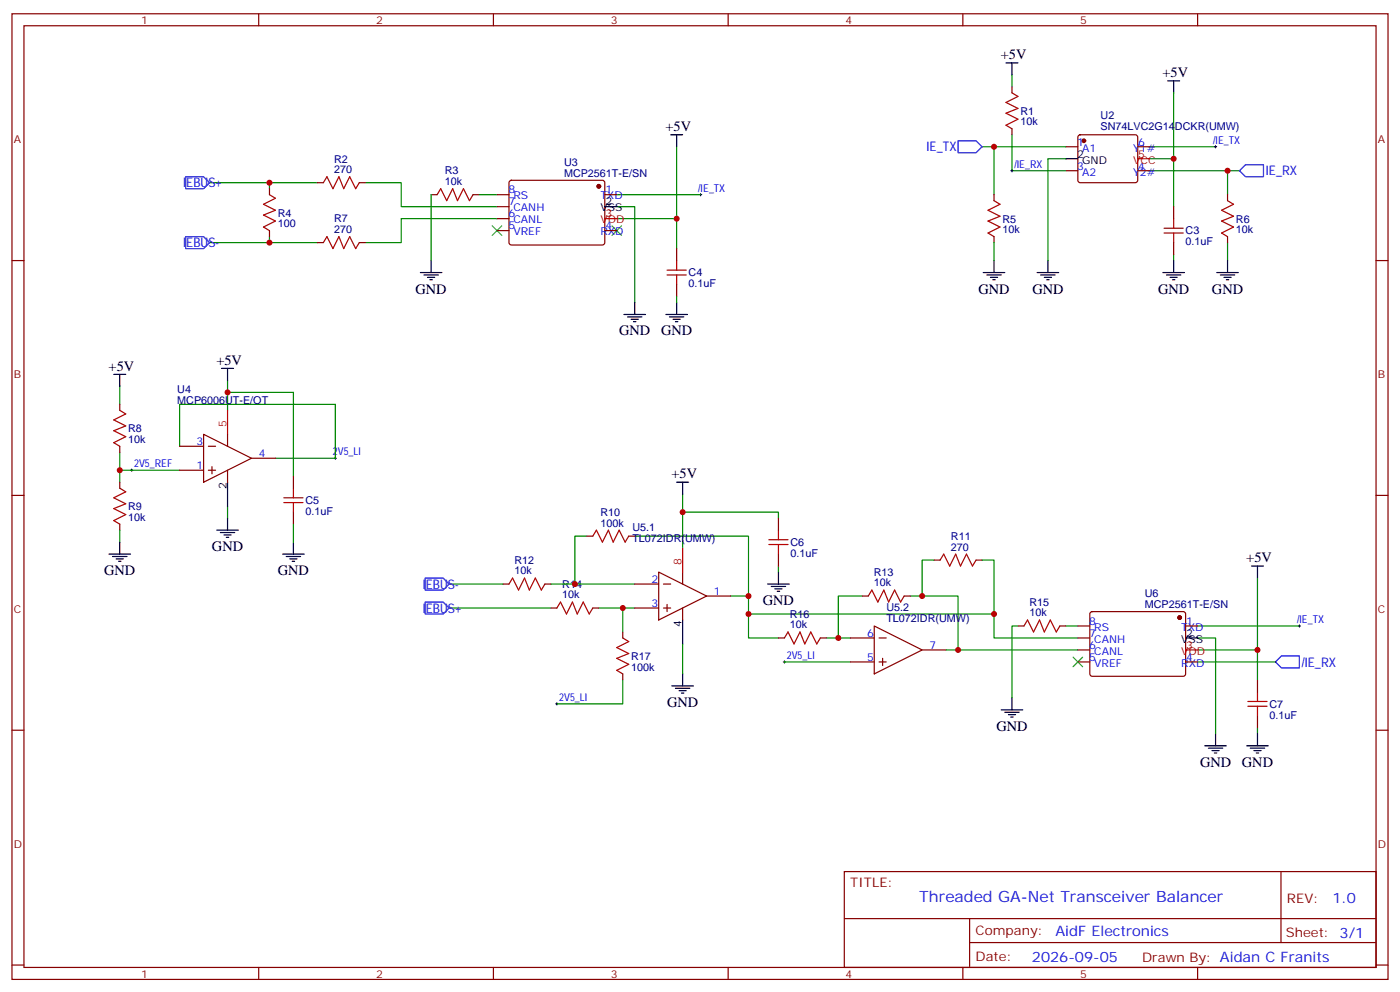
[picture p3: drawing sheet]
<svg xmlns="http://www.w3.org/2000/svg" width="412mm" height="292mm" viewBox="0 0 412 292" stroke-linecap="round" stroke-linejoin="round" font-family="sans-serif">
<g fill="none" stroke="#870000" stroke-width=".35">
<path d="M3.5 4.1h405.4v284.3h-405.4zM7.1 7.6h398.2v277.3h-398.2zM76.2 4.1v3.5M145.3 4.1v3.5M214.5 4.1v3.5M283.6 4.1v3.5M352.8 4.1v3.5M298.1 25.6v1.7M298.1 37.9v1.8M317.7 39.9l.5-.2h16.2l.5 .2 .2 .5v12.7l-.2 .5-.5 .2h-16.2l-.5-.2-.2-.5v-12.7zM79.4 55.6v1.7M93.5 53.8h1.7"/>
<path d="M105.8 53.8h1.8M127 57.3h1.8M139.3 57.3h1.8M146.4 57.3h3.5M150.2 53.3l.4-.2h27.1l.5 .7-.1 17.9-.7 .4h-27l-.5-.7v-17.6zM178.2 57.3h3.5M292.8 57.3v1.8M314 43.2h3.5M314 50.3h3.5M335.1 43.2h3.6M335.1 50.3h3.6M361.6 57.3v1.8"/>
<path d="M3.5 76.7h3.6M79.4 67.9v1.8M93.5 71.4h1.7M105.8 71.4h1.8M146.4 67.9h3.5M146.4 64.4h3.5M146.4 60.9h3.5M178.2 67.9h3.5M199.3 73.2v3.5M292.8 69.7v1.7M345.7 60.9v3.5M345.7 71.4v3.6"/>
<path d="M361.6 69.7v1.7M405.3 76.7h3.6M199.3 83.8v3.5M35.3 119.1v1.7M35.3 131.4v1.8M52.9 131.4h7.1M52.9 138.5h7.1M60 127.9l14.1 7-14.1 7.1zM61.4 131.4h2.1M61.4 138.5h2.1M62.4 137.4v2.1M67 127.9v3.5"/>
<path d="M67 138.5v3.5M74.1 134.9h7M3.5 145.9h3.6M35.3 142v1.8M35.3 154.3v1.8M86.4 140.2v3.6M86.4 150.8v3.5M172.9 157.9h1.7M185.2 157.9h1.8M229.3 152.6v3.5M405.3 145.9h3.6M148.2 172h1.7"/>
<path d="M160.5 172h1.8M162.3 179h1.7M174.6 179h1.8M187 179h7M187 172h7M194 168.5l14.1 7-14.1 7.1zM195.4 179h2.2M195.4 172h2.2M196.5 178v2.1M201.1 168.5v3.5M201.1 179v3.6M208.1 175.5h7.1"/>
<path d="M229.3 163.2v3.5M254 175.5h1.8M266.3 175.5h1.8M275.2 164.9h1.7M287.5 164.9h1.8M183.4 186.1v1.8M183.4 198.4v1.8M229.3 187.9h1.8M241.7 187.9h1.7M250.5 187.9h7M250.5 194.9h7M257.5 184.3l14.1 7.1-14.1 7z"/>
<path d="M258.9 187.9h2.2M258.9 194.9h2.2M260 193.9v2.1M271.6 191.4h7.1M299.9 184.3h1.7M312.2 184.3h1.8M317.5 184.3h3.5M317.5 187.9h3.5M317.5 194.9h3.5M317.5 191.4h3.5M321.3 180.3l.4-.2h27.1l.4 .7v17.9l-.7 .4h-27l-.5-.7v-17.6zM349.2 184.3h3.6"/>
<path d="M349.2 194.9h3.6M3.5 215h3.6M370.4 200.2v3.5M370.4 210.8v3.5M405.3 215h3.6M248.7 256.6h156.6v28.3h-156.6zM377.3 256.7v20.8M248.7 270.5h156.5M285.6 277.5h119.6M285.6 270.5v14.1M3.5 284.2h3.6M76.2 284.9v3.5"/>
<path d="M145.3 284.9v3.5M214.5 284.9v3.5M283.6 284.9v3.5M352.8 284.9v3.5M405.3 284.2h3.6"/>
</g>
<g fill="none" stroke="#000" stroke-width=".29">
<path d="M206 57.3h.7M206.4 57v.7M297.7 50.3h.7M298.1 49.9v.7M357.7 43.2h.7M358.1 42.9v.7M38.5 138.5h.7M38.8 138.1v.7M98.4 134.9h.7M98.8 134.6v.7M230.7 194.9h.7M231.1 194.6v.7"/>
<path d="M382.4 184.3h.7M382.8 184v.7M163.7 207.3h.7M164 206.9v.7"/>
</g>
<g fill="none" stroke="#008700" stroke-width=".35">
<path d="M298.1 39.7v10.6h15.9M298.1 22v3.6M345.7 27.3v19.4h-7M61.7 53.8h31.8M79.4 53.8v1.8M107.6 53.8h10.6v7.1h28.2M127 57.3v19.4M141.1 57.3h5.3M181.7 57.3h24.7M199.3 43.2v21.2h-17.6M289.3 43.2h24.7M292.8 43.2v14.1"/>
<path d="M314 46.7h-5.3v30M338.7 50.3h26.4M338.7 43.2h19.4M345.7 46.7v14.2M361.6 50.3v7M61.7 71.4h31.8M79.4 69.7v1.7M146.4 64.4h-28.2v7h-10.6M181.7 60.9h5.3v28.2M199.3 64.4v8.8M292.8 71.4v5.3M345.7 75v1.7"/>
<path d="M361.6 71.4v5.3M199.3 87.3v1.8M35.3 113.8v5.3M67 115.5h19.4v24.7M67 112v8.8M35.3 133.2v5.3M52.9 138.5h-17.6v3.5M52.9 131.4v-12.3h45.9v15.8h-17.7M35.3 156.1v3.5M67 149v3.6M86.4 154.3v5.3M172.9 157.9h-3.6v14.1"/>
<path d="M187 157.9h33.5v17.6h-5.3M201.1 150.8h28.2v1.8M201.1 145.5v15.9M132.3 179h30M132.3 172h15.9M162.3 172h24.7M176.4 179h10.6M183.4 179v7.1M220.5 175.5v12.4h8.8M229.3 166.7v1.8M254 175.5h-7.1v12.4M268.1 175.5h14.1v15.9h-3.5"/>
<path d="M275.2 164.9h-3.6v10.6M289.3 164.9h3.5v15.9M370.4 170.2v21.2h-17.6M201.1 189.6v8.8M220.5 180.8h72.3v7.1h24.7M231.1 194.9h19.4M243.4 187.9h7.1M282.2 191.4h35.3M299.9 184.3h-1.8v21.2M314 184.3h3.5M352.8 187.9h5.3v28.2M352.8 184.3h30"/>
<path d="M352.8 194.9h22.9M370.4 191.4v8.8M183.4 200.2v7.1h-19.4M370.4 214.3v1.8"/>
</g>
<g fill="none" stroke="#a10000" stroke-width=".35">
<path d="M298.1 27.3l1.8 1.1-3.6 1.8 3.6 1.7-3.6 1.4 3.6 1.8-3.6 1.8 1.8 1M79.4 57.3l1.7 1.1-3.5 1.7 3.5 1.8-3.5 1.4 3.5 1.8-3.5 1.8 1.8 1M95.2 53.8l1.1-1.8 1.8 3.6 1.7-3.6 1.4 3.6 1.8-3.6 1.8 3.6 1-1.8M128.8 57.3l1-1.7 1.8 3.5 1.7-3.5 1.5 3.5 1.7-3.5 1.8 3.5 1-1.8M292.8 59.1l1.8 1-3.6 1.8 3.6 1.8-3.6 1.4 3.6 1.8-3.6 1.7 1.8 1.1M361.6 59.1l1.8 1-3.6 1.8 3.6 1.8-3.6 1.4 3.6 1.8-3.6 1.7 1.8 1.1M95.2 71.4l1.1-1.7 1.8 3.5 1.7-3.5 1.4 3.5 1.8-3.5 1.8 3.5 1-1.8M196.5 79.6h5.6M199.3 76.7v2.9M342.9 68.6h5.6M342.9 67.2h5.6M345.7 64.4v2.8"/>
<path d="M345.7 68.6v2.8M196.5 81h5.6M199.3 81v2.8M35.3 120.8l1.7 1.1-3.5 1.7 3.5 1.8-3.5 1.4 3.5 1.8-3.5 1.8 1.8 1M35.3 143.8l1.7 1-3.5 1.8 3.5 1.7-3.5 1.5 3.5 1.7-3.5 1.8 1.8 1M83.6 148h5.7M83.6 146.6h5.7M86.4 143.8v2.8M86.4 148v2.8M174.6 157.9l1.1-1.8 1.7 3.5 1.8-3.5 1.4 3.5 1.8-3.5 1.7 3.5 1.1-1.7M226.5 158.9h5.6M229.3 156.1v2.8"/>
<path d="M149.9 172l1.1-1.8 1.8 3.5 1.7-3.5 1.4 3.5 1.8-3.5 1.8 3.5 1-1.7M164 179l1.1-1.7 1.8 3.5 1.7-3.5 1.4 3.5 1.8-3.5 1.8 3.5 1-1.8M226.5 160.3h5.6M229.3 160.3v2.9M255.8 175.5l1-1.8 1.8 3.6 1.7-3.6 1.5 3.6 1.7-3.6 1.8 3.6 1-1.8M276.9 164.9l1.1-1.7 1.8 3.5 1.7-3.5 1.4 3.5 1.8-3.5 1.8 3.5 1-1.8M183.4 187.9l1.8 1-3.5 1.8 3.5 1.7-3.5 1.5 3.5 1.7-3.5 1.8 1.7 1M231.1 187.9l1-1.8 1.8 3.5 1.8-3.5 1.4 3.5 1.7-3.5 1.8 3.5 1.1-1.7M301.6 184.3l1.1-1.7 1.7 3.5 1.8-3.5 1.4 3.5 1.8-3.5 1.7 3.5 1.1-1.8M367.6 208h5.6M367.6 206.6h5.6M370.4 203.7v2.9"/>
<path d="M370.4 208v2.8"/>
</g>
<g fill="none" stroke="#000" stroke-width=".35">
<path d="M296.3 18.5h3.6M298.1 18.5v3.5M197.6 39.7h3.5M199.3 39.7v3.5M344 23.8h3.5M345.7 23.8v3.5M314 46.7h3.5M127 76.7v3.6M178.2 60.9h3.5M292.8 76.7v3.6M308.7 76.7v3.6M345.7 76.7v3.6"/>
<path d="M361.6 76.7v3.6M123.8 80.3h6.4M124.9 81h4.2M125.9 81.7h2.2M126.6 82.4h.8M183.8 92.6h6.3M184.9 93.3h4.2M185.9 94h2.1M186.6 94.7h.7M187 89.1v3.5M196.1 92.6h6.4M197.2 93.3h4.2"/>
<path d="M198.3 94h2.1M199 94.7h.7M199.3 89.1v3.5M289.6 80.3h6.4M290.7 81h4.2M291.7 81.7h2.2M292.5 82.4h.7M305.5 80.3h6.4M306.6 81h4.2M307.6 81.7h2.1M308.3 82.4h.7M342.5 80.3h6.4"/>
<path d="M343.6 81h4.2M344.7 81.7h2.1M345.4 82.4h.7M358.4 80.3h6.4M359.5 81h4.2M360.5 81.7h2.2M361.2 82.4h.7M33.5 110.2h3.5M35.3 110.2v3.6M65.3 108.5h3.5M67 108.5v3.5M35.3 159.6v3.6"/>
<path d="M63.9 156.1h6.3M64.9 156.8h4.2M66 157.5h2.1M66.7 158.2h.7M67 142v7M67 152.6v3.5M86.4 159.6v3.6M199.3 142h3.5M201.1 142v3.5M32.1 163.2h6.4M33.2 163.9h4.2M34.2 164.6h2.1"/>
<path d="M34.9 165.3h.7M83.3 163.2h6.3M84.3 163.9h4.2M85.4 164.6h2.1M86.1 165.3h.7M226.1 172h6.4M227.2 172.7h4.2M228.2 173.4h2.2M229 174.1h.7M229.3 168.5v3.5M368.7 166.7h3.5M370.4 166.7v3.5"/>
<path d="M201.1 182.6v7M201.1 198.4v3.6M349.2 187.9h3.6M197.9 202h6.4M199 202.7h4.2M200 203.4h2.1M200.7 204.1h.7M294.9 209h6.4M296 209.7h4.2M297 210.4h2.2M297.7 211.1h.7M298.1 205.5v3.5"/>
<path d="M354.9 219.6h6.3M358.1 216.1v3.5M367.2 219.6h6.4M370.4 216.1v3.5M356 220.3h4.2M357 221h2.1M357.7 221.7h.7M368.3 220.3h4.2M369.4 221h2.1M370.1 221.7h.7"/>
</g>
<path d="M54.7 52h5.3l1.7 1.8-1.7 1.8h-5.3zM282.2 41.5h5.3l1.8 1.7-1.8 1.8h-5.3zM365.1 50.3l1.8-1.8h5.3v3.5h-5.3zM54.7 69.7h5.3l1.7 1.7-1.7 1.8h-5.3zM125.2 177.3h5.3l1.8 1.7-1.8 1.8h-5.3zM125.2 170.2h5.3l1.8 1.8-1.8 1.7h-5.3zM377.5 193.1h5.3v3.6h-5.3l-1.8-1.8z" fill="none" stroke="#00f" stroke-width=".35"/>
<path d="M145 66.5l2.8 2.8M147.8 66.5l-2.8 2.8M180.3 66.5l2.8 2.8M183.1 66.5l-2.8 2.8M316.1 193.5l2.8 2.8M318.9 193.5l-2.8 2.8" fill="none" stroke="#3c3" stroke-width=".35"/>
<g fill="#870000" stroke="#870000" stroke-width=".35">
<circle cx="319.3" cy="41.5" r=".53"/>
<circle cx="347.5" cy="181.9" r=".53"/>
<circle cx="176.4" cy="54.9" r=".53"/>
</g>
<path d="M335.1 46.7h3.6M178.2 64.4h3.5M67 120.8v7.1M201.1 161.4v7.1M349.2 191.4h3.6" fill="none" stroke="#f00" stroke-width=".35"/>
<g fill="#c00">
<circle cx="271.6" cy="175.5" r=".88"/>
<circle cx="292.8" cy="180.8" r=".88"/>
<circle cx="201.1" cy="150.8" r=".88"/>
<circle cx="292.8" cy="43.2" r=".88"/>
<circle cx="361.6" cy="50.3" r=".88"/>
<circle cx="345.7" cy="46.7" r=".88"/>
<circle cx="35.3" cy="138.5" r=".88"/>
<circle cx="67" cy="115.5" r=".88"/>
<circle cx="220.5" cy="180.8" r=".88"/>
<circle cx="282.2" cy="191.4" r=".88"/>
<circle cx="246.9" cy="187.9" r=".88"/>
<circle cx="220.5" cy="175.5" r=".88"/>
<circle cx="169.3" cy="172" r=".88"/>
<circle cx="183.4" cy="179" r=".88"/>
<circle cx="79.4" cy="71.4" r=".88"/>
<circle cx="79.4" cy="53.8" r=".88"/>
<circle cx="370.4" cy="191.4" r=".88"/>
<circle cx="199.3" cy="64.4" r=".88"/>
</g>
<text font-size="4.6" fill="#00f" x="270.8" y="265.7">Threaded GA-Net Transceiver Balancer</text>
<g font-size="4.2">
<text x="294.8" y="17.4">+5V</text>
<text x="342.4" y="22.7">+5V</text>
<text x="196" y="38.6">+5V</text>
<text x="122.4" y="86.4">GND</text>
<text x="288.2" y="86.4">GND</text>
<text x="304.1" y="86.4">GND</text>
<text x="341.1" y="86.4">GND</text>
<text x="357" y="86.4">GND</text>
<text x="182.4" y="98.8">GND</text>
<text x="194.7" y="98.8">GND</text>
<text x="63.7" y="107.4">+5V</text>
<text x="32" y="109.1">+5V</text>
<text x="197.8" y="140.9">+5V</text>
<text x="62.4" y="162.3">GND</text>
<text x="367.1" y="165.6">+5V</text>
<text x="30.7" y="169.3">GND</text>
<text x="81.8" y="169.3">GND</text>
<text x="224.7" y="178.2">GND</text>
<text x="196.5" y="208.1">GND</text>
<text x="293.5" y="215.2">GND</text>
<text x="353.5" y="225.8">GND</text>
<text x="365.8" y="225.8">GND</text>
</g>
<g font-size="4.2" fill="#00f">
<text x="392.5" y="265.9">1.0</text>
<text x="310.9" y="275.5">AidF Electronics</text>
<text x="304" y="283.3">2026-09-05</text>
</g>
<g font-size="3.9" fill="#00f">
<text x="272.9" y="44.6">IE_TX</text>
<text x="372.9" y="51.7">IE_RX</text>
<text x="54" y="55.1">IEBUS+</text>
<text x="54" y="72.8">IEBUS-</text>
<text x="124.5" y="173.3">IEBUS-</text>
<text x="124.5" y="180.4">IEBUS+</text>
<text x="383.5" y="196.3">/IE_RX</text>
</g>
<g font-size="3.9" fill="#800">
<text x="250.5" y="261.2">TITLE:</text>
<text x="379.1" y="265.9">REV:</text>
<text x="287.4" y="275.4">Company:</text>
<text x="378.7" y="276">Sheet: 3/1</text>
<text x="287.4" y="283.1">Date:</text>
<text x="336.4" y="283.2">Drawn By: Aidan C Franits</text>
</g>
<g font-size="3.2" fill="#800">
<text x="41.6" y="7.1">1</text>
<text x="110.8" y="7.1">2</text>
<text x="179.9" y="7.1">3</text>
<text x="249.1" y="7.1">4</text>
<text x="318.2" y="7.1">5</text>
<text x="4.1" y="42.2">A</text>
<text x="405.9" y="42.2">A</text>
<text x="4.1" y="111.3">B</text>
<text x="405.9" y="111.3">B</text>
<text x="4.1" y="180.4">C</text>
<text x="405.9" y="180.4">C</text>
<text x="4.1" y="249.6">D</text>
<text x="405.9" y="249.6">D</text>
<text x="41.6" y="287.9">1</text>
<text x="110.8" y="287.9">2</text>
<text x="179.9" y="287.9">3</text>
<text x="249.1" y="287.9">4</text>
<text x="318.2" y="287.9">5</text>
</g>
<g font-size="3.2" fill="#000080">
<text x="300.6" y="33.8">R1</text>
<text x="324.2" y="35.1">U2</text>
<text x="300.6" y="37">10k</text>
<text x="324.2" y="38.3">SN74LVC2G14DCKR(UMW)</text>
<text x="98.4" y="47.9">R2</text>
<text x="98.4" y="51">270</text>
<text x="131" y="51.3">R3</text>
<text x="166.1" y="52">MCP2561T-E/SN</text>
<text x="166.1" y="48.9">U3</text>
<text x="131" y="54.5">10k</text>
<text x="81.8" y="63.8">R4</text>
<text x="98.4" y="65.4">R7</text>
<text x="295.3" y="65.5">R5</text>
<text x="364.1" y="65.5">R6</text>
<text x="81.8" y="67">100</text>
<text x="98.4" y="68.6">270</text>
<text x="295.3" y="68.7">10k</text>
<text x="349.3" y="69">C3</text>
<text x="364.1" y="68.7">10k</text>
<text x="349.2" y="72.3">0.1uF</text>
<text x="202.9" y="81.4">C4</text>
<text x="202.8" y="84.6">0.1uF</text>
<text x="52.2" y="119.1">MCP6006UT-E/OT</text>
<text x="52.2" y="115.8">U4</text>
<text x="37.7" y="130.5">10k</text>
<text x="37.7" y="127.2">R8</text>
<text x="90" y="148.4">C5</text>
<text x="37.7" y="153.4">10k</text>
<text x="37.7" y="150.2">R9</text>
<text x="90" y="151.6">0.1uF</text>
<text x="176.9" y="155">100k</text>
<text x="176.9" y="151.9">R10</text>
<text x="186.3" y="159.6">TL072IDR(UMW)</text>
<text x="186.3" y="156.4">U5.1</text>
<text x="232.8" y="160.8">C6</text>
<text x="280.1" y="158.9">R11</text>
<text x="151.5" y="166">R12</text>
<text x="232.8" y="164">0.1uF</text>
<text x="280.1" y="162.1">270</text>
<text x="151.5" y="169.2">10k</text>
<text x="165.6" y="173">R14</text>
<text x="257.4" y="172.7">10k</text>
<text x="257.4" y="169.5">R13</text>
<text x="165.6" y="176.2">10k</text>
<text x="261.1" y="179.9">U5.2</text>
<text x="303.2" y="178.3">R15</text>
<text x="337.2" y="179">MCP2561T-E/SN</text>
<text x="337.2" y="175.9">U6</text>
<text x="232.7" y="185">10k</text>
<text x="232.7" y="181.9">R16</text>
<text x="261.1" y="183.1">TL072IDR(UMW)</text>
<text x="303.2" y="181.5">10k</text>
<text x="185.9" y="197.5">100k</text>
<text x="185.9" y="194.3">R17</text>
<text x="373.9" y="208.4">C7</text>
<text x="373.9" y="211.6">0.1uF</text>
</g>
<g font-size="3.2" fill="#00f">
<text x="317.3" y="42.9">1</text>
<text x="318.8" y="44.6">A1</text>
<text x="333.8" y="44.6">Y1#</text>
<text x="335.3" y="42.9">6</text>
<text x="357.4" y="42.3">/IE_TX</text>
<text x="298.8" y="49.4">/IE_RX</text>
<text x="317.3" y="49.9">3</text>
<text x="318.8" y="51.7">A2</text>
<text x="333.8" y="51.7">Y2#</text>
<text x="335.3" y="49.9">4</text>
<text x="149.8" y="57">8</text>
<text x="151.2" y="58.7">RS</text>
<text x="176.8" y="58.7">TXD</text>
<text x="178.3" y="57">1</text>
<text x="205.7" y="56.4">/IE_TX</text>
<text x="149.8" y="64">6</text>
<text x="149.8" y="60.5">7</text>
<text x="151.2" y="65.8">CANL</text>
<text x="151.2" y="62.3">CANH</text>
<text x="149.8" y="67.6">5</text>
<text x="151.2" y="69.3">VREF</text>
<text x="176.8" y="69.3">RXD</text>
<text x="178.3" y="67.6">4</text>
<text x="57.9" y="131.1">3</text>
<text x="39.5" y="137.6">2V5_REF</text>
<text x="76.2" y="134.6">4</text>
<text x="98.1" y="134.1">2V5_LI</text>
<text x="57.9" y="138.1">1</text>
<text x="191.9" y="171.6">2</text>
<text x="191.9" y="178.7">3</text>
<text x="210.3" y="175.2">1</text>
<text x="320.9" y="184">8</text>
<text x="322.3" y="185.7">RS</text>
<text x="347.9" y="185.7">TXD</text>
<text x="349.4" y="184">1</text>
<text x="382.1" y="183.4">/IE_TX</text>
<text x="255.4" y="187.5">6</text>
<text x="273.8" y="191">7</text>
<text x="320.9" y="191">6</text>
<text x="320.9" y="187.5">7</text>
<text x="322.3" y="189.3">CANH</text>
<text x="231.8" y="194">2V5_LI</text>
<text x="255.4" y="194.6">5</text>
<text x="320.9" y="194.6">5</text>
<text x="322.3" y="196.3">VREF</text>
<text x="322.3" y="192.8">CANL</text>
<text x="347.9" y="196.3">RXD</text>
<text x="349.4" y="194.6">4</text>
<text x="164.7" y="206.4">2V5_LI</text>
</g>
<g font-size="3.2">
<text x="317.3" y="46.4">2</text>
<text x="318.8" y="48.2">GND</text>
<text x="176.8" y="62.3">VSS</text>
<text x="178.3" y="60.5">2</text>
<text x="66.7" y="144.1" transform="rotate(-90 66.7 144.1)">2</text>
<text x="200.7" y="184.7" transform="rotate(-90 200.7 184.7)">4</text>
<text x="347.9" y="189.3">VSS</text>
<text x="349.4" y="187.5">2</text>
</g>
<g font-size="3.2" fill="#f00">
<text x="335.3" y="46.4">5</text>
<text x="333.8" y="48.2">VCC</text>
<text x="176.8" y="65.8">VDD</text>
<text x="178.3" y="64">3</text>
<text x="66.7" y="125.8" transform="rotate(-90 66.7 125.8)">5</text>
<text x="200.7" y="166.3" transform="rotate(-90 200.7 166.3)">8</text>
<text x="349.4" y="191">3</text>
<text x="347.9" y="192.8">VDD</text>
</g>
</svg>
